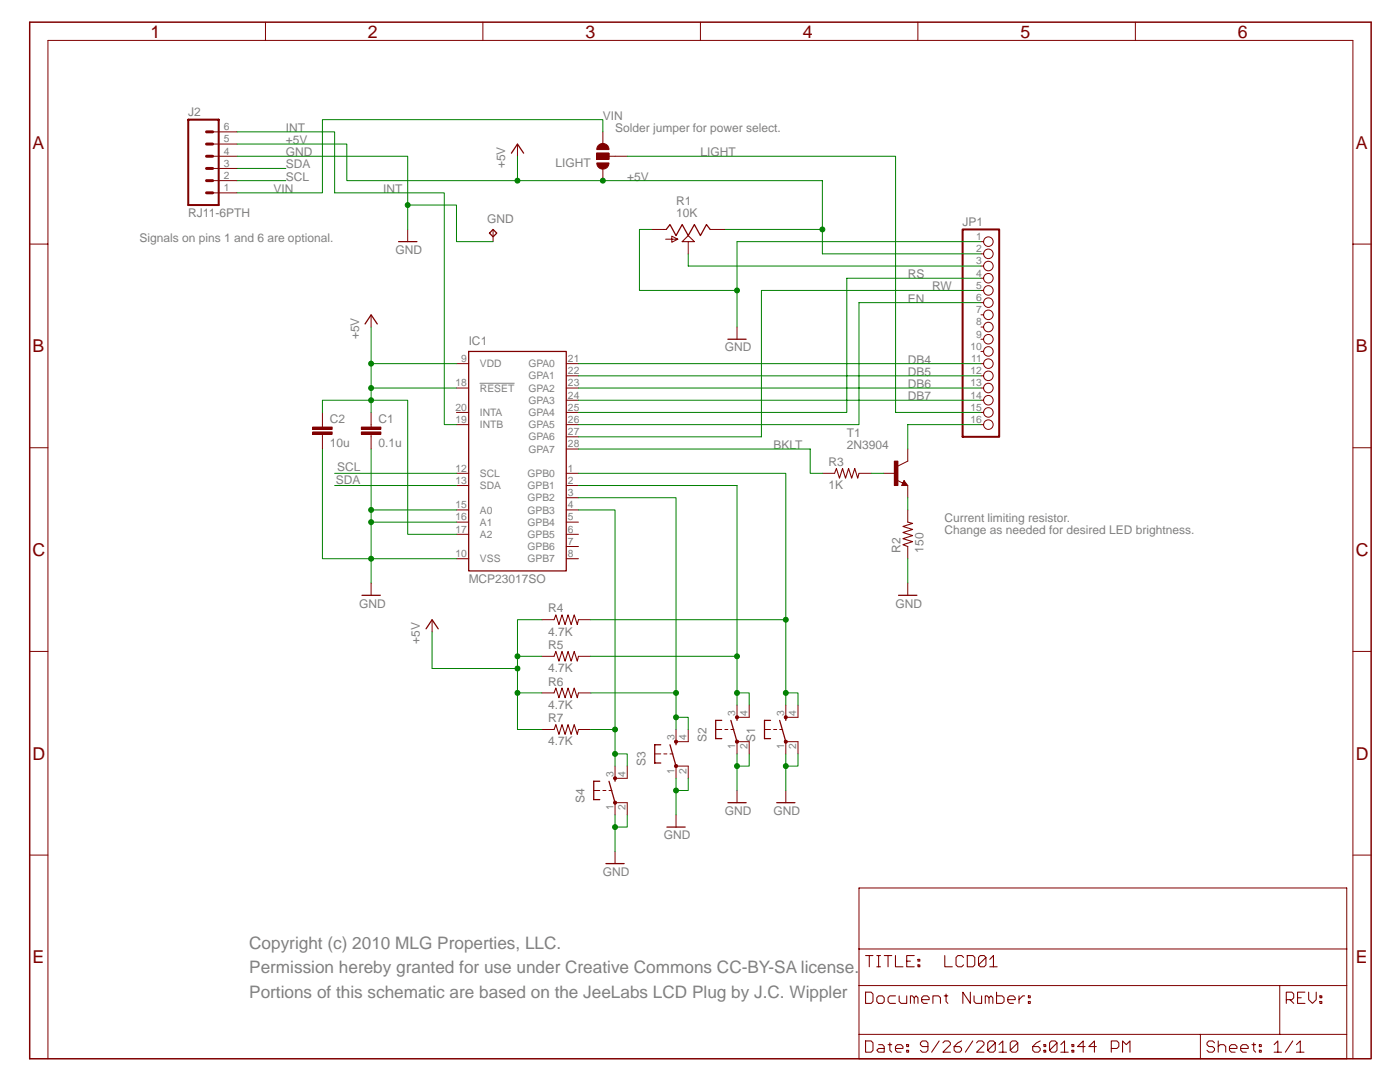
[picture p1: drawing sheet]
<svg xmlns="http://www.w3.org/2000/svg" width="279mm" height="216mm" viewBox="0 0 279 216" stroke-linecap="round" stroke-linejoin="round" font-family="sans-serif">
<path d="M95.8 76.5h6.8" fill="none" stroke="#808080" stroke-width=".2"/>
<path d="M103.3 28.7v2.5M81.4 45.8v2.4M74.1 62.8v2.5M74.1 82.3v2.4M74.1 87.2v2.4M74.1 116.4v2.4" fill="none" stroke="#800000" stroke-width=".2"/>
<path d="M102.1 30.6l1.2-1.9 1.2 1.9M79.5 48.2h3.7M72.9 64.6l1.2-1.8 1.2 1.8M72.2 118.8h3.7" fill="none" stroke="#800000" stroke-width=".25"/>
<path d="M72.1 85.2h3.9v.5h-3.9z" fill="#800000"/>
<path d="M72.1 85.2h3.9v.5h-3.9z" fill="none" stroke="#800000" stroke-width=".2"/>
<path d="M72.1 86.2h3.9v.5h-3.9z" fill="#800000"/>
<g fill="none" stroke="#800000" stroke-width=".2">
<path d="M53 4.4v3.7M96.4 4.4v3.7M139.8 4.4v3.7M183.2 4.4v3.7M226.6 4.4v3.7M5.9 48.7h3.7M130 45.8h3M132.8 47.7h2.5l-1.2 .6v-1.2l1.2 .6M137.4 48.2v2.5M141.7 45.8h3M270 48.7h3.6M147.1 65.3v2.4"/>
<path d="M5.9 89.3h3.7M72.1 86.2h3.9v.5h-3.9zM74.1 84.7v.5M74.1 86.7v.5M176.3 94.4h2.4M181.2 89.6v2.4M181.2 96.9v2.4M270 89.3h3.6M5.9 130h3.7M270 130h3.6M5.9 170.6h3.7M270 170.6h3.6"/>
<path d="M171.4 196.7h97.4M171.4 189.4h97.4M255.4 196.7v9.7M9.6 211.3v-203.2h260.4v203.2M171.4 206.4h84M239.6 206.4v4.9M255.4 206.4h13.4v4.9h-97.4v-34.1h97.4v29.2"/>
</g>
<path d="M133 45.8l.7-1 1.2 2.2 1.2-2.2 1.3 2.2 1.2-2.2 1.2 2.2 1.2-2.2 .7 1M145.3 67.7h3.6" fill="none" stroke="#800000" stroke-width=".25"/>
<path d="M5.9 4.4h267.7v206.9h-267.7z" fill="none" stroke="#800000" stroke-width=".3"/>
<g fill="none" stroke="#800000" stroke-width=".21">
<path d="M137.4 47l1.2 1.2h-2.5zM172.7 198h1.2l.3 .4v1.4l-.3 .4h-1.2zM172.7 190.7h1.5M173.5 190.7v2.2M175 190.7h.7M175 192.9h.7M175.3 198.7h.8l.4 .4v.7l-.4 .4h-.8l-.3-.4v-.7zM175.3 190.7v2.2M176.5 190.7h1.5M177.2 190.7v2.2M178.7 190.7v2.2h1.5M178.7 198.7h-1.1l-.4 .4v.7l.4 .4h1.1"/>
<path d="M179.5 198.7v1.1l.3 .4h1.2v-1.5M181 191.8h.7M182.5 190.7h-1.5v2.2h1.5M182.5 199.1l.3-.4 .4 .4v1.1M183.2 191.4h.4v.4h-.4zM183.2 192.5h.4v.4h-.4zM183.9 199.5h1.5v-.4l-.3-.4h-.8l-.4 .4v.7l.4 .4h.8M188.4 198.7h.8M188.6 190.7v2.2h1.5M188.8 198.4v1.4l.4 .4M192.3 191.1l-.4-.4h-.7l-.4 .4v1.4l.4 .4h.7l.4-.4M193 190.7h1.2l.3 .4v1.4l-.3 .4h-1.2z"/>
<path d="M193.7 198v2.2l-1.5-2.2v2.2M194.4 198.7v1.1l.4 .4h1.1v-1.5M196.8 191.1l-1.5 1.4 .3 .4h.8l.4-.4v-1.4l-.4-.4h-.8l-.3 .4v1.4M197.4 199.1l.4-.4 .3 .4v1.1M197.5 191.4l.8-.7v2.2M197.5 192.9h1.5M198.9 198v2.2h1.1l.4-.4v-.7l-.4-.4h-1.1M201.1 199.5h1.5v-.4l-.4-.4h-.7l-.4 .4v.7l.4 .4h.7M203.4 198.7v1.5M204.5 198.7h-.4l-.7 .8M205.2 198.7h.4v.4h-.4zM205.2 199.8h.4v.4h-.4z"/>
<path d="M256.7 199.5h1.1l.4-.4v-.7l-.4-.4h-1.1v2.2M257.5 199.5l.7 .7M259 199.1h.7M260.4 198h-1.4v2.2h1.4M261.2 198v1.5l.7 .7 .8-.7v-1.5M263.4 198.7h.4v.4h-.4zM263.4 199.8h.4v.4h-.4zM172.7 207.7h1.2l.3 .4v1.5l-.3 .4h-1.2zM175.3 208.4h.8l.4 .4v1.2h-1.2l-.3-.4 .3-.4h1.2M177.2 208.4h.8M177.6 208.1v1.5l.4 .4M178.7 209.2h1.5v-.4l-.4-.4h-.7l-.4 .4v.8l.4 .4h.7"/>
<path d="M181 208.4h.3v.4h-.3zM181 209.6h.3v.4h-.3zM181.7 200.2v-1.5h.4l.4 .4v1.1M185.2 208.8h-1.1l-.4-.4v-.3l.4-.4h.7l.4 .4v1.5l-.4 .4h-.7l-.4-.4M186.2 200.2v-1.5h1.1l.4 .4v1.1M187.4 207.7l-1.5 2.3M188.2 208.1l.4-.4h.7l.4 .4v.3l-1.5 1.6h1.5M191.9 207.7l-.7 .4-.8 .7v.8l.4 .4h.7l.4-.4v-.4l-.4-.4h-1.1M194.1 207.7l-1.4 2.3M194.9 208.1l.4-.4h.7l.4 .4v.3l-1.5 1.6h1.5M196.6 200.2v-1.5h.4l.4 .4v1.1M198.6 208.1l-1.5 1.5 .4 .4h.7l.4-.4v-1.5l-.4-.4h-.7l-.4 .4v1.5"/>
<path d="M199.4 208.4l.7-.7v2.3M199.4 210h1.5M203.1 208.1l-1.5 1.5 .4 .4h.7l.4-.4v-1.5l-.4-.4h-.7l-.4 .4v1.5M207.6 207.7l-.8 .4-.7 .7v.8l.4 .4h.7l.4-.4v-.4l-.4-.4h-1.1M208.3 208.4h.4v.4h-.4zM208.3 209.6h.4v.4h-.4zM210.9 208.1l-1.4 1.5 .3 .4h.8l.3-.4v-1.5l-.3-.4h-.8l-.3 .4v1.5M211.7 208.4l.7-.7v2.3M211.7 210h1.5M213.9 208.4h.4v.4h-.4zM213.9 209.6h.4v.4h-.4zM216.6 208.8h-1.5l1.1-1.1v2.3"/>
<path d="M218.8 208.8h-1.5l1.1-1.1v2.3M221.8 209.2h1.1l.4-.4v-.7l-.4-.4h-1.1v2.3M224 210v-2.3l.8 .7 .7-.7v2.3M242.4 208.1l-.4-.4h-.7l-.4 .4v.3l.4 .4h.7l.4 .4v.4l-.4 .4h-.7l-.4-.4M243.1 208.8l.4-.4h.7l.4 .4v1.2M243.1 207.7v2.3M245.4 209.2h1.5v-.4l-.4-.4h-.8l-.3 .4v.8l.3 .4h.8M247.6 209.2h1.5v-.4l-.4-.4h-.7l-.4 .4v.8l.4 .4h.7M249.9 208.4h.7M250.2 208.1v1.5l.4 .4M251.3 208.4h.4v.4h-.4zM251.3 209.6h.4v.4h-.4z"/>
<path d="M254.3 208.4l.7-.7v2.3M254.3 210h1.5M258 207.7l-1.5 2.3M258.7 208.4l.8-.7v2.3M258.7 210h1.5"/>
</g>
<path d="M178.5 92h.7v4.9h-.7z" fill="#800000"/>
<g fill="none" stroke="#800000" stroke-width=".2">
<path d="M164.1 94.4h2.5M171.4 94.4h2.5M178.5 92h.7v4.9h-.7zM179 95.8l1.2 .6M180.4 95.9l.8 1h-1.3zM181.2 92l-2 1M181.2 101.7v2.5M181.2 109.1v2.4M181.2 116.4v2.4M152.6 145.6h1.2M154.4 145.6h.6M155.6 145.6h.6"/>
<path d="M156.8 140.7v2.4h2.5v-2.4M156.8 150.4v-2.4h2.5v2.4"/>
</g>
<path d="M180.4 96.4l.2 .2h-.4l.2-.4 .5 .6h-.7M179.3 118.8h3.7M153.8 143.7h-1.2v3.7h1.2M156.8 143.1v.6" fill="none" stroke="#800000" stroke-width=".25"/>
<path d="M166.6 94.4l.3-.9 .6 1.9 .6-1.9 .6 1.9 .7-1.9 .6 1.9 .6-1.9 .6 1.9 .2-1M181.2 104.2l.9 .2-1.9 .7 1.9 .5-1.9 .7 1.9 .6-1.9 .6 1.9 .6-1.9 .6 1 .4" fill="none" stroke="#800000" stroke-width=".21"/>
<path d="M156.6 147.8h.4l.1 .2-.1 .2-.2 .1-.2-.1z" fill-rule="evenodd" fill="#800000"/>
<path d="M156.6 147.8h.4l.1 .2-.1 .2-.2 .1-.2-.1z" fill="none" stroke="#800000" stroke-width=".2"/>
<path d="M156.6 142.9h.4l.1 .2-.1 .2-.2 .1-.2-.1z" fill-rule="evenodd" fill="#800000"/>
<path d="M142.8 145.6h1.2M144.7 145.6h.6M145.9 145.6h.6M147.1 140.7v2.4h2.4v-2.4M147.1 150.4v-2.4h2.4v2.4M156.6 142.9h.4l.1 .2-.1 .2-.2 .1-.2-.1zM156.8 157.7v2.5" fill="none" stroke="#800000" stroke-width=".2"/>
<path d="M144 143.7h-1.2v3.7h1.2M147.1 143.1v.6M155.6 143.7l1.2 4.3M155 160.2h3.6" fill="none" stroke="#800000" stroke-width=".25"/>
<path d="M146.9 147.8h.4v.4l-.2 .1-.2-.1z" fill-rule="evenodd" fill="#800000"/>
<path d="M146.9 147.8h.4v.4l-.2 .1-.2-.1z" fill="none" stroke="#800000" stroke-width=".2"/>
<path d="M146.9 142.9h.4v.4l-.2 .1-.2-.1z" fill-rule="evenodd" fill="#800000"/>
<path d="M130.7 150.4h1.2M132.5 150.4h.6M133.7 150.4h.6M134.9 145.6v2.4h2.5v-2.4M134.9 155.3v-2.4h2.5v2.4M146.9 142.9h.4v.4l-.2 .1-.2-.1zM147.1 157.7v2.5" fill="none" stroke="#800000" stroke-width=".2"/>
<path d="M131.9 148.6h-1.2v3.7h1.2M134.9 148v.6M145.9 143.7l1.2 4.3M145.3 160.2h3.6" fill="none" stroke="#800000" stroke-width=".25"/>
<path d="M134.7 152.6h.4v.5l-.2 .1-.2-.1z" fill-rule="evenodd" fill="#800000"/>
<path d="M134.7 152.6h.4v.5l-.2 .1-.2-.1z" fill="none" stroke="#800000" stroke-width=".2"/>
<path d="M134.7 147.8h.4v.4l-.2 .1-.2-.1z" fill-rule="evenodd" fill="#800000"/>
<path d="M118.5 157.7h1.2M120.3 157.7h.6M121.5 157.7h.6M122.7 152.9v2.4h2.5v-2.4M134.7 147.8h.4v.4l-.2 .1-.2-.1zM122.7 162.6v-2.4h2.5v2.4M134.9 162.6v2.4" fill="none" stroke="#800000" stroke-width=".2"/>
<path d="M119.7 155.9h-1.2v3.7h1.2M122.7 155.3v.6M133.7 148.6l1.2 4.3M133.1 165h3.6" fill="none" stroke="#800000" stroke-width=".25"/>
<path d="M122.5 159.9h.5v.5l-.3 .1-.2-.1-.1-.2z" fill-rule="evenodd" fill="#800000"/>
<path d="M122.5 159.9h.5v.5l-.3 .1-.2-.1-.1-.2z" fill="none" stroke="#800000" stroke-width=".2"/>
<path d="M122.5 155.1h.5v.4l-.3 .1-.2-.1-.1-.2z" fill-rule="evenodd" fill="#800000"/>
<g fill="none" stroke="#800000" stroke-width=".2">
<path d="M195.8 48.2h.5M195.8 50.7h.5M195.8 53.1h.5M195.8 55.5h.5M195.8 58h.5M91.1 77.4h2.4M91.1 72.6h2.4M113 77.4h2.4M113 72.6h2.4M113 75h2.4M113 79.9h2.4M195.8 77.4h.5"/>
<path d="M195.8 72.6h.5M195.8 75h.5M195.8 79.9h.5M195.8 60.4h.5M195.8 62.8h.5M195.8 65.3h.5M195.8 67.7h.5M195.8 70.1h.5M64.3 82.3v2.4M64.3 87.2v2.4M91.1 94.4h2.4M91.1 96.9h2.4"/>
<path d="M91.1 82.3h2.4M91.1 84.7h2.4M113 94.4h2.4M113 96.9h2.4M113 82.3h2.4M113 84.7h2.4M113 99.3h2.4M113 87.2h2.4M113 89.6h2.4M195.8 82.3h.5M195.8 84.7h.5M91.1 101.7h2.4"/>
<path d="M91.1 104.2h2.4M91.1 106.6h2.4M91.1 111.5h2.4M113 101.7h2.4M113 104.2h2.4M113 106.6h2.4M113 109.1h2.4M113 111.5h2.4M86.2 123.7v2.4M108.1 123.7h2.5M108.1 131h2.5M108.1 138.3h2.5"/>
<path d="M115.4 123.7h2.5M115.4 131h2.5M115.4 138.3h2.5M108.1 145.6h2.5M115.4 145.6h2.5M122.5 155.1h.5v.4l-.3 .1-.2-.1-.1-.2zM122.7 169.9v2.4"/>
<circle cx="197.3" cy="48.2" r=".95"/>
<circle cx="197.3" cy="55.5" r=".95"/>
<circle cx="197.3" cy="58" r=".95"/>
<circle cx="197.3" cy="50.7" r=".95"/>
<circle cx="197.3" cy="53.1" r=".95"/>
<circle cx="197.3" cy="60.4" r=".95"/>
<circle cx="197.3" cy="72.6" r=".95"/>
<circle cx="197.3" cy="79.9" r=".95"/>
<circle cx="197.3" cy="67.7" r=".95"/>
<circle cx="197.3" cy="62.8" r=".95"/>
<circle cx="197.3" cy="65.3" r=".95"/>
<circle cx="197.3" cy="70.1" r=".95"/>
<circle cx="197.3" cy="77.4" r=".95"/>
<circle cx="197.3" cy="75" r=".95"/>
<circle cx="197.3" cy="84.7" r=".95"/>
<circle cx="197.3" cy="82.3" r=".95"/>
</g>
<path d="M93.5 70.1h19.5v43.8h-19.5zM85 125.5l1.2-1.8 1.3 1.8M121.5 155.9l1.2 4.3M120.9 172.3h3.7" fill="none" stroke="#800000" stroke-width=".25"/>
<path d="M192.1 45.8h7.3v41.4h-7.3z" fill="none" stroke="#800000" stroke-width=".4"/>
<path d="M110.6 123.7l.3-1 .6 1.9 .7-1.9 .6 1.9 .6-1.9 .6 1.9 .6-1.9 .6 1.9 .2-.9M110.6 131l.3-1 .6 1.9 .7-1.9 .6 1.9 .6-1.9 .6 1.9 .6-1.9 .6 1.9 .2-.9M110.6 138.3l.3-1 .6 1.9 .7-1.9 .6 1.9 .6-1.9 .6 1.9 .6-1.9 .6 1.9 .2-.9M110.6 145.6l.3-1 .6 1.9 .7-1.9 .6 1.9 .6-1.9 .6 1.9 .6-1.9 .6 1.9 .2-.9" fill="none" stroke="#800000" stroke-width=".21"/>
<path d="M62.4 86.2h3.9v.5h-3.9z" fill="#800000"/>
<path d="M62.4 86.2h3.9v.5h-3.9z" fill="none" stroke="#800000" stroke-width=".2"/>
<path d="M62.4 85.2h3.9v.5h-3.9z" fill="#800000"/>
<path d="M62.4 85.2h3.9v.5h-3.9zM64.3 84.7v.5M64.3 86.7v.5" fill="none" stroke="#800000" stroke-width=".2"/>
<path d="M119.3 29.1a1.23 1.23 0 0 1 1.4-.4 1.23 1.23 0 0 1 .8 1.1h-2.4z" fill-rule="evenodd" fill="#800000"/>
<path d="M119.3 29.1a1.23 1.23 0 0 1 1.4-.4 1.23 1.23 0 0 1 .8 1.1h-2.4z" fill="none" stroke="#800000" stroke-width=".2"/>
<path d="M119.1 32.5h2.4a1.22 1.22 0 0 1-1.2 1.2 1.22 1.22 0 0 1-1.2-1.2z" fill-rule="evenodd" fill="#800000"/>
<path d="M119.1 32.5h2.4a1.22 1.22 0 0 1-1.2 1.2 1.22 1.22 0 0 1-1.2-1.2zM119.1 30.6h2.4v1.2h-2.4zM120.3 26.3v2.4M120.3 33.6v2.4M122.7 31.2h2.5" fill="none" stroke="#800000" stroke-width=".2"/>
<path d="M119.1 30.6h2.4v1.2h-2.4z" fill="#800000"/>
<path d="M42.4 31.2h4.9M42.4 38.5h4.9M42.4 36h4.9M42.4 33.6h4.9M42.4 28.7h4.9M42.4 26.3h4.9M119.1 30.6h2.4v1.2h-2.4zM121.5 31.2h1.2M98.4 45.8v2.4" fill="none" stroke="#800000" stroke-width=".2"/>
<path d="M37.6 23.9h6v17h-6z" fill="none" stroke="#800000" stroke-width=".4"/>
<path d="M41.2 33.6h1.2M41.2 36h1.2M41.2 38.5h1.2M41.2 28.7h1.2M41.2 31.2h1.2M41.2 26.3h1.2" fill="none" stroke="#800000" stroke-width=".59"/>
<path d="M98.4 45.8l.7 .7-.7 .7-.7-.7z" fill="none" stroke="#800000" stroke-width=".25"/>
<path d="M47.3 31.2h34.1v14.6M47.3 33.6h9.7M47.3 36h9.7M81.4 40.9h9.7v7.3h7.3M66.8 96.9h24.3M66.8 94.4h24.3" fill="none" stroke="#008000" stroke-width=".2"/>
<circle cx="81.4" cy="40.9" r=".49" fill="#008000"/>
<g fill="none" stroke="#008000" stroke-width=".2">
<path d="M147.1 48.2v17.1"/>
<circle cx="81.4" cy="40.9" r=".49"/>
</g>
<circle cx="147.1" cy="58" r=".49" fill="#008000"/>
<g fill="none" stroke="#008000" stroke-width=".2">
<path d="M130 45.8h-2.4v12.2h19.5M147.1 48.2h48.7M156.8 150.4v7.3M159.3 150.4v2.5h-2.5"/>
<circle cx="147.1" cy="58" r=".49"/>
</g>
<circle cx="156.8" cy="152.9" r=".49" fill="#008000"/>
<g fill="none" stroke="#008000" stroke-width=".2">
<path d="M147.1 150.4v7.3M149.5 150.4v2.5h-2.4"/>
<circle cx="156.8" cy="152.9" r=".49"/>
</g>
<circle cx="147.1" cy="152.9" r=".49" fill="#008000"/>
<g fill="none" stroke="#008000" stroke-width=".2">
<path d="M134.9 155.3v7.3M137.4 155.3v2.4h-2.5"/>
<circle cx="147.1" cy="152.9" r=".49"/>
</g>
<circle cx="134.9" cy="157.7" r=".49" fill="#008000"/>
<g fill="none" stroke="#008000" stroke-width=".2">
<path d="M122.7 162.6v7.3M125.2 162.6v2.4h-2.5"/>
<circle cx="134.9" cy="157.7" r=".49"/>
</g>
<circle cx="122.7" cy="165" r=".49" fill="#008000"/>
<g fill="none" stroke="#008000" stroke-width=".2">
<path d="M74.1 89.6v21.9M91.1 111.5h-17v4.9M181.2 111.5v4.9"/>
<circle cx="122.7" cy="165" r=".49"/>
</g>
<circle cx="74.1" cy="111.5" r=".49" fill="#008000"/>
<circle cx="74.1" cy="111.5" r=".49" fill="none" stroke="#008000" stroke-width=".2"/>
<circle cx="74.1" cy="101.7" r=".49" fill="#008000"/>
<g fill="none" stroke="#008000" stroke-width=".2">
<path d="M74.1 104.2h17"/>
<circle cx="74.1" cy="101.7" r=".49"/>
</g>
<circle cx="74.1" cy="104.2" r=".49" fill="#008000"/>
<g fill="none" stroke="#008000" stroke-width=".2">
<path d="M74.1 65.3v7.3h17M64.3 89.6v21.9h9.8M74.1 101.7h17"/>
<circle cx="74.1" cy="104.2" r=".49"/>
</g>
<circle cx="74.1" cy="72.6" r=".49" fill="#008000"/>
<g fill="none" stroke="#008000" stroke-width=".2">
<path d="M74.1 72.6v4.8h17"/>
<circle cx="74.1" cy="72.6" r=".49"/>
</g>
<circle cx="74.1" cy="77.4" r=".49" fill="#008000"/>
<g fill="none" stroke="#008000" stroke-width=".2">
<path d="M74.1 79.9h7.3v26.7h9.7M74.1 77.4v4.9"/>
<circle cx="74.1" cy="77.4" r=".49"/>
</g>
<circle cx="74.1" cy="79.9" r=".49" fill="#008000"/>
<g fill="none" stroke="#008000" stroke-width=".2">
<path d="M74.1 79.9h-9.8v2.4M86.2 126.1v7.3M103.3 138.3h4.8M108.1 123.7h-4.8v21.9h4.8"/>
<circle cx="74.1" cy="79.9" r=".49"/>
</g>
<circle cx="103.3" cy="138.3" r=".49" fill="#008000"/>
<g fill="none" stroke="#008000" stroke-width=".2">
<path d="M103.3 131h4.8"/>
<circle cx="103.3" cy="138.3" r=".49"/>
</g>
<circle cx="103.3" cy="131" r=".49" fill="#008000"/>
<g fill="none" stroke="#008000" stroke-width=".2">
<path d="M86.2 133.4h17.1"/>
<circle cx="103.3" cy="131" r=".49"/>
</g>
<circle cx="103.3" cy="133.4" r=".49" fill="#008000"/>
<g fill="none" stroke="#008000" stroke-width=".2">
<path d="M144.7 45.8h19.4v4.9h31.7"/>
<circle cx="103.3" cy="133.4" r=".49"/>
</g>
<circle cx="164.1" cy="45.8" r=".49" fill="#008000"/>
<g fill="none" stroke="#008000" stroke-width=".2">
<path d="M120.3 36h43.8v9.8"/>
<circle cx="164.1" cy="45.8" r=".49"/>
</g>
<circle cx="120.3" cy="36" r=".49" fill="#008000"/>
<g fill="none" stroke="#008000" stroke-width=".2">
<path d="M103.3 31.2v4.8h17"/>
<circle cx="120.3" cy="36" r=".49"/>
</g>
<circle cx="103.3" cy="36" r=".49" fill="#008000"/>
<g fill="none" stroke="#008000" stroke-width=".2">
<path d="M47.3 28.7h21.9v7.3h34.1M137.4 50.7v2.4h58.4M195.8 55.5h-26.8v26.8h-53.6M115.4 79.9h80.4M115.4 77.4h80.4M115.4 75h80.4M115.4 72.6h80.4M195.8 60.4h-24.4v24.3h-56M115.4 89.6h46.3v4.8h2.4M173.9 94.4h2.4M181.2 99.3v2.4M195.8 84.7h-14.6v4.9"/>
<path d="M156.8 140.7v-2.4h2.5v2.4"/>
<circle cx="103.3" cy="36" r=".49"/>
</g>
<circle cx="156.8" cy="138.3" r=".49" fill="#008000"/>
<g fill="none" stroke="#008000" stroke-width=".2">
<path d="M115.4 94.4h41.4v43.9M117.9 123.7h38.9"/>
<circle cx="156.8" cy="138.3" r=".49"/>
</g>
<circle cx="156.8" cy="123.7" r=".49" fill="#008000"/>
<g fill="none" stroke="#008000" stroke-width=".2">
<path d="M134.9 145.6v-2.5h2.5v2.5"/>
<circle cx="156.8" cy="123.7" r=".49"/>
</g>
<circle cx="134.9" cy="143.1" r=".49" fill="#008000"/>
<g fill="none" stroke="#008000" stroke-width=".2">
<path d="M115.4 99.3h19.5v43.8M117.9 138.3h17"/>
<circle cx="134.9" cy="143.1" r=".49"/>
</g>
<circle cx="134.9" cy="138.3" r=".49" fill="#008000"/>
<g fill="none" stroke="#008000" stroke-width=".2">
<path d="M122.7 152.9v-2.5h2.5v2.5"/>
<circle cx="134.9" cy="138.3" r=".49"/>
</g>
<circle cx="122.7" cy="150.4" r=".49" fill="#008000"/>
<g fill="none" stroke="#008000" stroke-width=".2">
<path d="M115.4 101.7h7.3v48.7M117.9 145.6h4.8"/>
<circle cx="122.7" cy="150.4" r=".49"/>
</g>
<circle cx="122.7" cy="145.6" r=".49" fill="#008000"/>
<g fill="none" stroke="#008000" stroke-width=".2">
<path d="M147.1 140.7v-2.4h2.4v2.4"/>
<circle cx="122.7" cy="145.6" r=".49"/>
</g>
<circle cx="147.1" cy="138.3" r=".49" fill="#008000"/>
<g fill="none" stroke="#008000" stroke-width=".2">
<path d="M115.4 96.9h31.7v41.4M117.9 131h29.2"/>
<circle cx="147.1" cy="138.3" r=".49"/>
</g>
<circle cx="147.1" cy="131" r=".49" fill="#008000"/>
<g fill="none" stroke="#008000" stroke-width=".2">
<path d="M47.3 26.3h19.5v12.2h21.9v46.2h2.4M120.3 26.3v-2.4h-56v14.6h-17M125.2 31.2h53.5v51.1h17.1M195.8 58h-43.8v29.2h-36.6"/>
<circle cx="147.1" cy="131" r=".49"/>
</g>
<g font-size="3.5" fill="#800000">
<text x="30" y="7.5">1</text>
<text x="73.4" y="7.5">2</text>
<text x="116.8" y="7.5">3</text>
<text x="160.2" y="7.5">4</text>
<text x="203.6" y="7.5">5</text>
<text x="247" y="7.5">6</text>
<text x="6.5" y="29.6">A</text>
<text x="270.6" y="29.6">A</text>
<text x="6.5" y="70.3">B</text>
<text x="270.6" y="70.3">B</text>
<text x="6.5" y="110.9">C</text>
<text x="270.6" y="110.9">C</text>
<text x="6.5" y="151.6">D</text>
<text x="270.6" y="151.6">D</text>
<text x="6.5" y="192.2">E</text>
<text x="270.6" y="192.2">E</text>
</g>
<g font-size="3.4" fill="#808080">
<text x="49.7" y="189.4">Copyright (c) 2010 MLG Properties, LLC.</text>
<text x="49.7" y="194.2">Permission hereby granted for use under Creative Commons CC-BY-SA license.</text>
<text x="49.7" y="199.1">Portions of this schematic are based on the JeeLabs LCD Plug by J.C. Wippler</text>
</g>
<g font-size="2.4" fill="#808080">
<text x="37.6" y="23.2">J2</text>
<text x="120.3" y="23.9">VIN</text>
<text x="57" y="28.7">+5V</text>
<text x="57" y="26.3">INT</text>
<text x="122.7" y="26.3">Solder jumper for power select.</text>
<text x="57" y="33.6">SDA</text>
<text x="57" y="31.2">GND</text>
<text x="100.8" y="33.6" transform="rotate(-90 100.8 33.6)">+5V</text>
<text x="110.8" y="33.3">LIGHT</text>
<text x="139.8" y="31.2">LIGHT</text>
<text x="54.6" y="38.5">VIN</text>
<text x="57" y="36">SCL</text>
<text x="76.5" y="38.5">INT</text>
<text x="125.2" y="36">+5V</text>
<text x="134.9" y="40.9">R1</text>
<text x="37.6" y="43.3">RJ11-6PTH</text>
<text x="97.2" y="44.6">GND</text>
<text x="134.9" y="43.3">10K</text>
<text x="192.1" y="45.2">JP1</text>
<text x="27.8" y="48.2">Signals on pins 1 and 6 are optional.</text>
<text x="78.9" y="50.7">GND</text>
<text x="181.2" y="55.5">RS</text>
<text x="186" y="58">RW</text>
<text x="181.2" y="60.4">EN</text>
<text x="71.6" y="67.7" transform="rotate(-90 71.6 67.7)">+5V</text>
<text x="93.5" y="68.9">IC1</text>
<text x="144.7" y="70.1">GND</text>
<text x="181.2" y="77.4">DB6</text>
<text x="181.2" y="75">DB5</text>
<text x="181.2" y="72.6">DB4</text>
<text x="181.2" y="79.9">DB7</text>
<text x="65.8" y="89.2">10u</text>
<text x="65.8" y="84.3">C2</text>
<text x="75.5" y="89.2">0.1u</text>
<text x="75.5" y="84.3">C1</text>
<text x="154.4" y="89.6">BKLT</text>
<text x="169" y="89.6">2N3904</text>
<text x="169" y="87.2">T1</text>
<text x="67.3" y="94">SCL</text>
<text x="165.3" y="93">R3</text>
<text x="67" y="96.6">SDA</text>
<text x="165.3" y="97.6">1K</text>
<text x="188.5" y="104.2">Current limiting resistor.</text>
<text x="188.5" y="106.6">Change as needed for desired LED brightness.</text>
<text x="179.7" y="110.3" transform="rotate(-90 179.7 110.3)">R2</text>
<text x="184.3" y="110.3" transform="rotate(-90 184.3 110.3)">150</text>
<text x="93.5" y="116.4">MCP23017SO</text>
<text x="71.6" y="121.2">GND</text>
<text x="109.4" y="122.2">R4</text>
<text x="178.7" y="121.2">GND</text>
<text x="83.8" y="128.5" transform="rotate(-90 83.8 128.5)">+5V</text>
<text x="109.4" y="129.5">R5</text>
<text x="109.4" y="126.8">4.7K</text>
<text x="109.4" y="136.8">R6</text>
<text x="109.4" y="134.1">4.7K</text>
<text x="109.4" y="141.4">4.7K</text>
<text x="109.4" y="144.1">R7</text>
<text x="109.4" y="148.7">4.7K</text>
<text x="141" y="148" transform="rotate(-90 141 148)">S2</text>
<text x="150.7" y="148" transform="rotate(-90 150.7 148)">S1</text>
<text x="128.8" y="152.9" transform="rotate(-90 128.8 152.9)">S3</text>
<text x="116.7" y="160.2" transform="rotate(-90 116.7 160.2)">S4</text>
<text x="132.5" y="167.5">GND</text>
<text x="144.7" y="162.6">GND</text>
<text x="154.4" y="162.6">GND</text>
<text x="120.3" y="174.8">GND</text>
</g>
<g font-size="2.1" fill="#808080">
<text x="44.7" y="28.4">5</text>
<text x="44.7" y="26">6</text>
<text x="44.7" y="35.7">2</text>
<text x="44.7" y="33.3">3</text>
<text x="44.7" y="30.8">4</text>
<text x="44.7" y="38.1">1</text>
<text x="194.8" y="47.9">1</text>
<text x="194.8" y="50.3">2</text>
<text x="194.8" y="52.7">3</text>
<text x="194.8" y="55.2">4</text>
<text x="194.8" y="57.6">5</text>
<text x="194.8" y="60.1">6</text>
<text x="194.8" y="62.5">7</text>
<text x="194.8" y="64.9">8</text>
<text x="193.7" y="69.8">10</text>
<text x="194.8" y="67.4">9</text>
<text x="90.9" y="77.1">18</text>
<text x="92.1" y="72.2">9</text>
<text x="95.8" y="73.3">VDD</text>
<text x="105.5" y="73.3">GPA0</text>
<text x="105.5" y="75.7">GPA1</text>
<text x="113.3" y="72.2">21</text>
<text x="113.3" y="74.7">22</text>
<text x="113.3" y="77.1">23</text>
<text x="193.7" y="74.7">12</text>
<text x="193.7" y="77.1">13</text>
<text x="193.8" y="72.2">11</text>
<text x="90.9" y="82">20</text>
<text x="95.8" y="83">INTA</text>
<text x="95.8" y="78.1">RESET</text>
<text x="105.5" y="78.1">GPA2</text>
<text x="105.5" y="80.6">GPA3</text>
<text x="105.5" y="83">GPA4</text>
<text x="113.3" y="79.5">24</text>
<text x="113.3" y="82">25</text>
<text x="193.7" y="79.5">14</text>
<text x="193.7" y="82">15</text>
<text x="90.9" y="84.4">19</text>
<text x="95.8" y="85.4">INTB</text>
<text x="105.5" y="85.4">GPA5</text>
<text x="105.5" y="87.9">GPA6</text>
<text x="113.3" y="84.4">26</text>
<text x="113.3" y="86.8">27</text>
<text x="113.3" y="89.2">28</text>
<text x="193.7" y="84.4">16</text>
<text x="90.9" y="94.1">12</text>
<text x="95.8" y="95.2">SCL</text>
<text x="105.3" y="95.2">GPB0</text>
<text x="105.5" y="90.3">GPA7</text>
<text x="113.3" y="94.1">1</text>
<text x="90.9" y="96.5">13</text>
<text x="90.9" y="101.4">15</text>
<text x="95.8" y="97.6">SDA</text>
<text x="105.3" y="97.6">GPB1</text>
<text x="105.3" y="100.1">GPB2</text>
<text x="113.3" y="96.5">2</text>
<text x="113.3" y="99">3</text>
<text x="113.3" y="101.4">4</text>
<text x="90.9" y="103.8">16</text>
<text x="90.9" y="106.3">17</text>
<text x="95.8" y="102.5">A0</text>
<text x="95.8" y="104.9">A1</text>
<text x="95.8" y="107.4">A2</text>
<text x="105.3" y="102.5">GPB3</text>
<text x="105.3" y="104.9">GPB4</text>
<text x="105.3" y="107.4">GPB5</text>
<text x="113.3" y="103.8">5</text>
<text x="113.3" y="106.3">6</text>
<text x="90.9" y="111.1">10</text>
<text x="95.8" y="112.2">VSS</text>
<text x="105.3" y="109.8">GPB6</text>
<text x="105.3" y="112.2">GPB7</text>
<text x="113.3" y="108.7">7</text>
<text x="113.3" y="111.1">8</text>
<text x="146.7" y="142.8" transform="rotate(-90 146.7 142.8)">3</text>
<text x="149.2" y="142.8" transform="rotate(-90 149.2 142.8)">4</text>
<text x="156.5" y="142.8" transform="rotate(-90 156.5 142.8)">3</text>
<text x="158.9" y="142.8" transform="rotate(-90 158.9 142.8)">4</text>
<text x="134.6" y="147.7" transform="rotate(-90 134.6 147.7)">3</text>
<text x="137" y="147.7" transform="rotate(-90 137 147.7)">4</text>
<text x="146.7" y="149.5" transform="rotate(-90 146.7 149.5)">1</text>
<text x="149.2" y="149.5" transform="rotate(-90 149.2 149.5)">2</text>
<text x="156.5" y="149.5" transform="rotate(-90 156.5 149.5)">1</text>
<text x="158.9" y="149.5" transform="rotate(-90 158.9 149.5)">2</text>
<text x="122.4" y="155" transform="rotate(-90 122.4 155)">3</text>
<text x="124.8" y="155" transform="rotate(-90 124.8 155)">4</text>
<text x="134.6" y="154.3" transform="rotate(-90 134.6 154.3)">1</text>
<text x="137" y="154.3" transform="rotate(-90 137 154.3)">2</text>
<text x="122.4" y="161.6" transform="rotate(-90 122.4 161.6)">1</text>
<text x="124.8" y="161.6" transform="rotate(-90 124.8 161.6)">2</text>
</g>
</svg>
